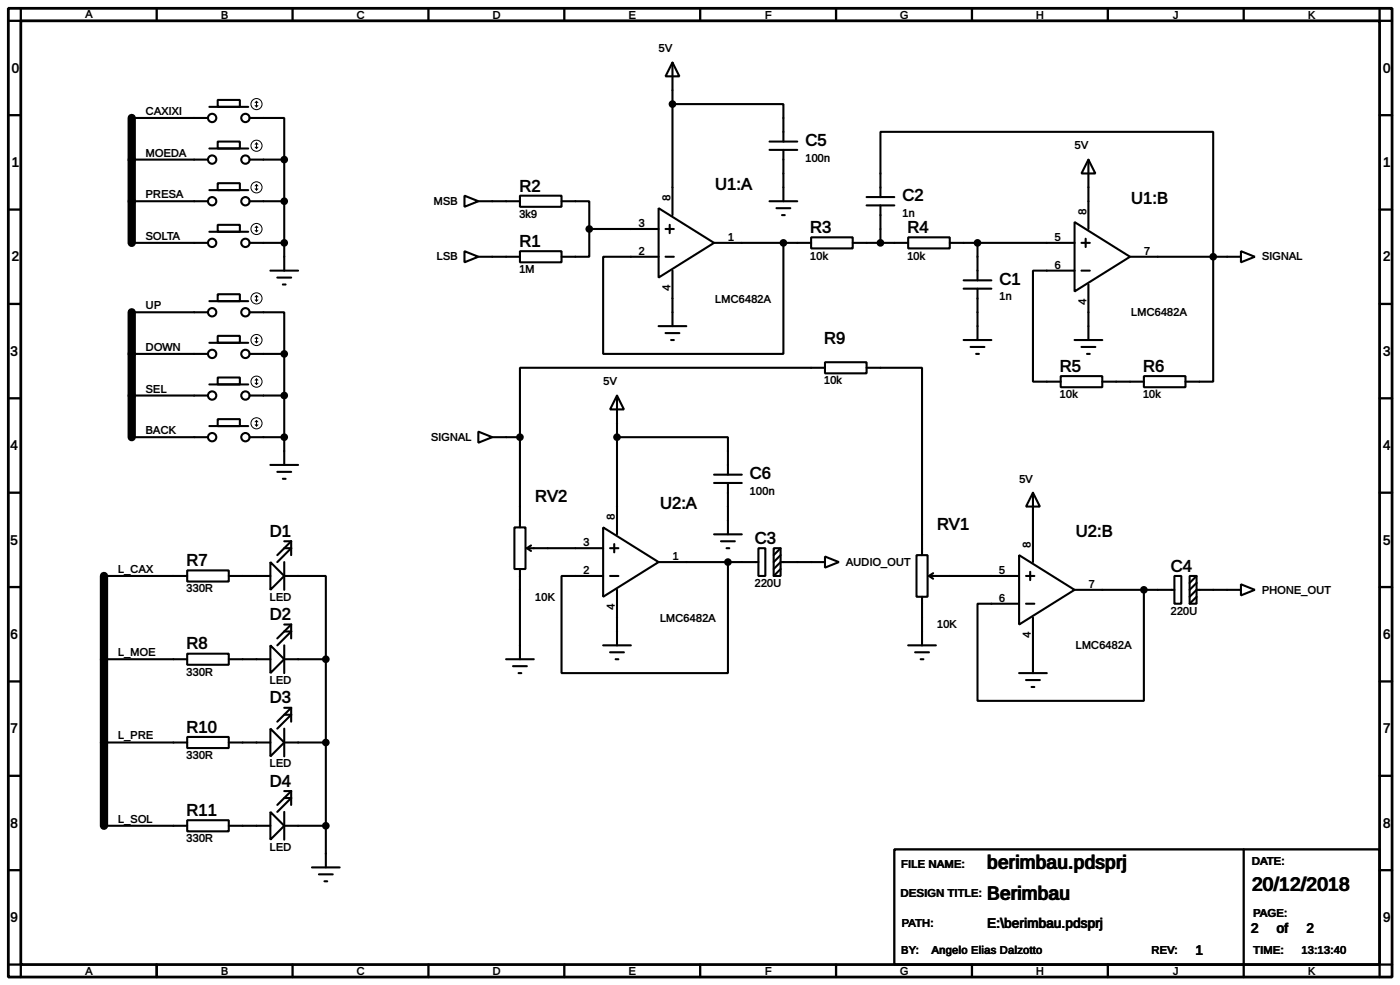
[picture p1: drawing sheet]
<svg xmlns="http://www.w3.org/2000/svg" width="256mm" height="180mm" viewBox="0 0 256 180" stroke-linecap="round" stroke-linejoin="round" font-family="sans-serif">
<path d="M1.5 1.5h253.5v177.3h-253.5zM3.8 3.8h248.9v172.7h-248.9z" fill="none" stroke="#000" stroke-width=".51"/>
<g fill="none" stroke="#000" stroke-width=".42">
<path d="M3.8 1.5v2.3h-2.3M28.7 1.5v2.3M53.6 1.5v2.3M78.5 1.5v2.3M103.4 1.5v2.3M128.3 1.5v2.3M153.2 1.5v2.3M178.1 1.5v2.3M202.9 1.5v2.3M227.8 1.5v2.3M252.7 1.5v2.3h2.3M1.5 21.1h2.3"/>
<path d="M1.5 38.4h2.3M252.7 21.1h2.3M252.7 38.4h2.3M1.5 55.6h2.3M252.7 55.6h2.3M1.5 72.9h2.3M252.7 72.9h2.3M1.5 90.2h2.3M252.7 90.2h2.3M1.5 107.4h2.3M252.7 107.4h2.3M1.5 124.7h2.3"/>
<path d="M252.7 124.7h2.3M1.5 142h2.3M1.5 159.3h2.3M163.8 155.4h88.9v21.1h-88.9zM227.8 155.4v23.4M252.7 142h2.3M252.7 159.3h2.3M1.5 176.5h2.3v2.3M28.7 176.5v2.3M53.6 176.5v2.3M78.5 176.5v2.3M103.4 176.5v2.3"/>
<path d="M128.3 176.5v2.3M153.2 176.5v2.3M178.1 176.5v2.3M202.9 176.5v2.3M255 176.5h-2.3v2.3"/>
</g>
<path d="M24.1 21.6v22.8M24.1 57.1v22.9M19 105.4v45.7" fill="none" stroke="#000" stroke-width="1.5"/>
<g fill="none" stroke="#000" stroke-width=".38">
<path d="M38.4 19.6h7.1M39.9 18.3h4v1.3h-4zM123.2 11.4l1.3 2.6h-2.6zM123.2 19h20.3v6.9M123.2 11.4v28M24.1 21.6h14M24.1 29.2h14M24.1 36.8h14M38.4 27.2h7.1M38.4 34.8h7.1M39.9 25.9h4v1.3h-4zM39.9 33.5h4v1.3h-4z"/>
<path d="M45.7 21.6h6.4v7.6M45.7 29.2h6.4M45.7 36.8h6.4M52.1 29.2v20.3M85.1 35.8l2.5 1-2.5 1zM87.6 36.8h7.6M95.2 35.8h7.7v2h-7.7zM102.9 36.8h5v5.1M120.6 38.1l10.2 6.3-10.2 6.4zM141 36.8h5M141 27.4h5M141 25.9h5"/>
<path d="M142.2 38.1h2.6M143.3 39.4h.5M143.5 27.4v9.4M158.7 37.6h5.1M158.7 36.1h5.1M161.3 36.1v-12h60.9v45.7h-5M161.3 37.6v6.8M199.4 29.2l1.3 2.5h-2.6zM199.4 29.2v12.7M24.1 44.4h14M24.1 57.1h14M38.4 42.4h7.1"/>
<path d="M38.4 55.1h7.1M39.9 41.1h4v1.3h-4zM39.9 53.8h4v1.3h-4zM45.7 57.1h6.4v7.7M45.7 44.4h6.4M49.5 49.5h5.1M50.8 50.8h2.5M51.8 52.1h.5M85.1 46l2.5 1-2.5 1zM87.6 47h7.6M95.2 46h7.7v2h-7.7zM107.9 41.9v5.1h-5"/>
<path d="M107.9 41.9h12.7M120.6 59.7h5.1M121.9 47h1.5M121.9 41.9h1.5M122.7 41.1v1.6M123.2 49.5v10.2M130.8 44.4h17.8M143.5 44.4v20.4h-33v-17.8h10.1M148.6 43.4h7.6v2.1h-7.6zM156.2 44.4h10.2M166.4 43.4h7.6v2.1h-7.6zM174 44.4h22.8"/>
<path d="M176.5 52.8h5.1M176.5 51.3h5.1M179.1 44.4v6.9M179.1 52.8v9.4M196.8 40.6l10.2 6.4-10.2 6.3zM196.8 49.5h-7.6v20.3h5.1M198.1 44.4h1.5M198.1 49.5h1.5M198.9 43.7v1.5M199.4 52.1v10.1M207 47h20.3M227.3 46l2.6 1-2.6 1z"/>
<path d="M24.1 64.8h14M24.1 72.4h14M38.4 62.7h7.1M38.4 70.4h7.1M38.4 78h7.1M39.9 61.5h4v1.2h-4zM39.9 69.1h4v1.3h-4zM39.9 76.7h4v1.3h-4zM45.7 64.8h6.4M45.7 72.4h6.4M52.1 64.8v20.3M87.6 79l2.6 1-2.6 1z"/>
<path d="M113 72.4l1.3 2.5h-2.5zM113 72.4v25.4M121.9 61h2.6M122.9 62.2h.5M151.1 66.3h7.6v2h-7.6zM151.1 67.3h-55.9v12.7M158.7 67.3h10.2v34.3M176.5 62.2h5.1M177.8 63.5h2.5M178.8 64.8h.5M194.3 68.8h7.6v2.1h-7.6zM196.8 62.2h5.1"/>
<path d="M198.1 63.5h2.6M199.1 64.8h.5M201.9 69.8h7.6M209.5 68.8h7.7v2.1h-7.7zM24.1 80h14M45.7 80h6.4M49.5 85.1h5.1M50.8 86.4h2.5M51.8 87.6h.5M52.1 99.1h1.2M53.3 99.1l-2.5 2.5M53.3 99.1v2.5"/>
<path d="M90.2 80h5M94.2 96.5h2.1v7.6h-2.1zM95.2 80v16.5M97.3 99.8l-.8 .5M110.5 96.5l10.1 6.4-10.1 6.3zM112.5 99.6v1.5M113 80h20.3v6.9M130.8 88.4h5.1M130.8 86.9h5.1M130.8 97.8h5.1M132.1 99.1h2.5M133.3 88.4v9.4"/>
<path d="M189.2 90.2l1.3 2.5h-2.5zM189.2 90.2v12.7M19 105.4h15.3M34.3 104.4h7.6v2h-7.6zM34.3 119.6h7.6v2.1h-7.6zM41.9 105.4h7.6M49.5 102.9l2.6 2.5-2.6 2.5zM49.5 118.1l2.6 2.5-2.6 2.6zM52.1 105.4h7.6v15.2M52.1 102.9v5M52.1 118.1v5.1M52.1 100.3h1.2l-2.5 2.6"/>
<path d="M52.1 115.6h1.2l-2.5 2.5M52.1 114.3h1.2M53.3 114.3v2.5M53.3 114.3l-2.5 2.5M95.2 104.1v16.5M96.5 100.3h14M96.5 100.3l.8 .5M110.5 118.1h5.1M111.8 105.4h1.5M111.8 100.3h1.5M111.8 119.4h2.5M113 107.9v10.2"/>
<path d="M120.6 102.9h18.3M133.1 100.3h.5M133.3 102.9v20.3h-30.4v-17.8h7.6M138.9 100.3h1.3v5.1h-1.3zM141.7 100.3h1.3v5.1h-1.3zM143 100.3l-1.3 1.3M143 101.6l-1.3 1.3M143 104.1l-1.3 1.3M151.1 101.9l2.6 1-2.6 1zM151.1 102.9h-8.1l-1.3 1.2M166.4 118.1h5M167.6 119.4h2.6"/>
<path d="M167.9 101.6h2v7.6h-2zM168.9 109.2v8.9M170.2 105.4h16.5M170.2 105.4l.7 .5M170.9 104.9l-.7 .5M186.7 101.6l10.1 6.3-10.1 6.4zM188 105.4h1.5M188 110.5h1.5M188.7 104.6v1.6M189.2 113v10.2M196.8 107.9h18.3M209.5 107.9v20.4h-30.4v-17.8h7.6"/>
<path d="M215.1 105.4h1.3v5.1h-1.3zM217.9 105.4h1.3v5.1h-1.3zM219.2 105.4l-1.3 1.3M219.2 106.7l-1.3 1.2M219.2 109.2l-1.3 1.3M227.3 106.9l2.6 1-2.6 1.1zM227.3 107.9h-8.1l-1.3 1.3M19 120.6h15.3M19 135.9h15.3M34.3 134.9h7.6v2h-7.6zM41.9 120.6h7.6M41.9 135.9h7.6"/>
<path d="M49.5 133.3l2.6 2.6-2.6 2.5zM52.1 133.3v5.1M52.1 120.6h7.6M52.1 135.9h7.6M52.1 130.8h1.2l-2.5 2.5M52.1 129.5h1.2M53.3 129.5v2.6M53.3 129.5l-2.5 2.6M59.7 120.6v38.1M92.7 120.6h5.1M94 121.9h2.5M95 123.2h.5"/>
<path d="M112.8 120.6h.5M168.7 120.6h.5M186.7 123.2h5.1M188 124.5h2.5M189 125.7h.5M19 151.1h15.3M34.3 150.1h7.6v2h-7.6zM41.9 151.1h7.6M49.5 148.6l2.6 2.5-2.6 2.6zM52.1 148.6v5.1M52.1 151.1h7.6M52.1 146h1.2l-2.5 2.6"/>
<path d="M52.1 144.8h1.2M53.3 144.8v2.5M53.3 144.8l-2.5 2.5M57.1 158.7h5.1M58.4 160h2.6M59.4 161.3h.5"/>
<circle cx="38.9" cy="21.6" r=".76"/>
<circle cx="38.9" cy="36.8" r=".76"/>
<circle cx="38.9" cy="29.2" r=".76"/>
<circle cx="45" cy="21.6" r=".76"/>
<circle cx="45" cy="36.8" r=".76"/>
<circle cx="45" cy="29.2" r=".76"/>
<circle cx="38.9" cy="44.5" r=".76"/>
<circle cx="38.9" cy="57.2" r=".76"/>
<circle cx="45" cy="57.2" r=".76"/>
<circle cx="45" cy="44.5" r=".76"/>
<circle cx="38.9" cy="72.4" r=".76"/>
<circle cx="38.9" cy="64.8" r=".76"/>
<circle cx="45" cy="72.4" r=".76"/>
<circle cx="45" cy="64.8" r=".76"/>
<circle cx="38.9" cy="80" r=".76"/>
<circle cx="45" cy="80" r=".76"/>
</g>
<g fill="none" stroke="#000" stroke-width=".18">
<path d="M46.7 19.3l.3 .3M47 18.5v1.1M47 18.5l-.3 .3M47 18.5l.2 .3M47.2 19.3l-.2 .3M46.7 26.9l.3 .3M46.7 34.5l.3 .3M47 26.2v1M47 33.8v1M47 26.2l-.3 .2M47 26.2l.2 .2M47 33.8l-.3 .2"/>
<path d="M47 33.8l.2 .2M47.2 26.9l-.2 .3M47.2 34.5l-.2 .3M46.7 42.2l.3 .2M46.7 54.9l.3 .2M47 41.4v1M47 54.1v1M47 41.4l-.3 .3M47 41.4l.2 .3M47 54.1l-.3 .3M47 54.1l.2 .3M47.2 42.2l-.2 .2"/>
<path d="M47.2 54.9l-.2 .2M46.7 62.5l.3 .2M46.7 70.1l.3 .3M46.7 77.7l.3 .3M47 61.7v1M47 69.3v1.1M47 77v1M47 61.7l-.3 .3M47 61.7l.2 .3M47 69.3l-.3 .3M47 69.3l.2 .3M47 77l-.3 .2"/>
<path d="M47 77l.2 .2M47.2 62.5l-.2 .2M47.2 70.1l-.2 .3M47.2 77.7l-.2 .3"/>
<circle cx="47" cy="19.1" r="1.02"/>
<circle cx="47" cy="34.3" r="1.02"/>
<circle cx="47" cy="26.7" r="1.02"/>
<circle cx="47" cy="54.6" r="1.02"/>
<circle cx="47" cy="41.9" r="1.02"/>
<circle cx="47" cy="77.5" r="1.02"/>
<circle cx="47" cy="62.2" r="1.02"/>
<circle cx="47" cy="69.9" r="1.02"/>
</g>
<g fill="#000" stroke="#000" stroke-width=".38">
<circle cx="123.2" cy="19" r=".51"/>
<circle cx="52.1" cy="29.2" r=".51"/>
<circle cx="52.1" cy="36.8" r=".51"/>
<circle cx="52.1" cy="44.4" r=".51"/>
<circle cx="107.9" cy="41.9" r=".51"/>
<circle cx="143.5" cy="44.4" r=".51"/>
<circle cx="161.3" cy="44.4" r=".51"/>
<circle cx="179.1" cy="44.4" r=".51"/>
<circle cx="222.2" cy="47" r=".51"/>
<circle cx="52.1" cy="72.4" r=".51"/>
<circle cx="52.1" cy="64.8" r=".51"/>
<circle cx="52.1" cy="80" r=".51"/>
<circle cx="95.2" cy="80" r=".51"/>
<circle cx="113" cy="80" r=".51"/>
<circle cx="133.3" cy="102.9" r=".51"/>
<circle cx="209.5" cy="107.9" r=".51"/>
<circle cx="59.7" cy="135.9" r=".51"/>
<circle cx="59.7" cy="120.6" r=".51"/>
<circle cx="59.7" cy="151.1" r=".51"/>
</g>
<g font-size="3.9">
<text x="180.7" y="159.1">berimbau.pdsprj</text>
<text x="180.7" y="164.8">Berimbau</text>
<text x="229.2" y="163.2">20/12/2018</text>
</g>
<g font-size="3.4">
<text x="147.5" y="26.7">C5</text>
<text x="95.1" y="35.1">R2</text>
<text x="131" y="34.8">U1:A</text>
<text x="165.3" y="36.9">C2</text>
<text x="207.2" y="37.3">U1:B</text>
<text x="95.1" y="45.2">R1</text>
<text x="148.4" y="42.7">R3</text>
<text x="166.2" y="42.7">R4</text>
<text x="183" y="52.1">C1</text>
<text x="150.9" y="63">R9</text>
<text x="194.1" y="68.1">R5</text>
<text x="209.3" y="68.1">R6</text>
<text x="137.3" y="87.7">C6</text>
<text x="98" y="91.9">RV2</text>
<text x="120.9" y="93.2">U2:A</text>
<text x="49.4" y="98.3">D1</text>
<text x="138.2" y="99.5">C3</text>
<text x="171.6" y="97">RV1</text>
<text x="197" y="98.3">U2:B</text>
<text x="34.1" y="103.6">R7</text>
<text x="214.4" y="104.6">C4</text>
<text x="49.4" y="113.5">D2</text>
<text x="34.1" y="118.8">R8</text>
<text x="49.4" y="128.7">D3</text>
<text x="34.1" y="134.1">R10</text>
<text x="49.4" y="144">D4</text>
<text x="34.1" y="149.3">R11</text>
</g>
<g font-size="2.8">
<text x="2.1" y="13.3">0</text>
<text x="253.3" y="13.3">0</text>
<text x="2.1" y="30.6">1</text>
<text x="253.3" y="30.6">1</text>
<text x="2.1" y="47.8">2</text>
<text x="253.3" y="47.8">2</text>
<text x="1.9" y="65.1">3</text>
<text x="253.3" y="65.1">3</text>
<text x="1.9" y="82.4">4</text>
<text x="253.3" y="82.4">4</text>
<text x="1.9" y="99.7">5</text>
<text x="253.3" y="99.7">5</text>
<text x="1.9" y="116.9">6</text>
<text x="253.3" y="116.9">6</text>
<text x="1.9" y="134.2">7</text>
<text x="253.3" y="134.2">7</text>
<text x="1.9" y="151.5">8</text>
<text x="253.3" y="151.5">8</text>
<text x="1.9" y="168.7">9</text>
<text x="180.8" y="169.8">E:\berimbau.pdsprj</text>
<text x="229.2" y="170.8">2</text>
<text x="233.9" y="170.8">of</text>
<text x="239.4" y="170.8">2</text>
<text x="253.3" y="168.7">9</text>
<text x="219" y="174.8">1</text>
</g>
<g font-size="2.2">
<text x="15.6" y="3.2">A</text>
<text x="40.5" y="3.5">B</text>
<text x="65.3" y="3.5">C</text>
<text x="90.2" y="3.5">D</text>
<text x="115.1" y="3.5">E</text>
<text x="140.1" y="3.5">F</text>
<text x="164.8" y="3.5">G</text>
<text x="189.8" y="3.5">H</text>
<text x="214.9" y="3.5">J</text>
<text x="239.6" y="3.5">K</text>
<text x="120.6" y="9.6">5V</text>
<text x="26.7" y="21">CAXIXI</text>
<text x="26.7" y="28.7">MOEDA</text>
<text x="147.5" y="29.6">100n</text>
<text x="196.8" y="27.3">5V</text>
<text x="26.7" y="36.3">PRESA</text>
<text x="79.4" y="37.5">MSB</text>
<text x="95.1" y="39.9">3k9</text>
<text x="117" y="41.5">3</text>
<text x="122.8" y="36.8" transform="rotate(-90 122.8 36.8)">8</text>
<text x="165.3" y="39.8">1n</text>
<text x="199" y="39.4" transform="rotate(-90 199 39.4)">8</text>
<text x="26.7" y="43.9">SOLTA</text>
<text x="80" y="47.7">LSB</text>
<text x="117" y="46.6">2</text>
<text x="133.3" y="44.1">1</text>
<text x="148.4" y="47.5">10k</text>
<text x="166.2" y="47.5">10k</text>
<text x="193.2" y="44.1">5</text>
<text x="209.5" y="46.6">7</text>
<text x="231.1" y="47.7">SIGNAL</text>
<text x="95.1" y="50">1M</text>
<text x="122.8" y="53.2" transform="rotate(-90 122.8 53.2)">4</text>
<text x="193.2" y="49.1">6</text>
<text x="26.7" y="56.6">UP</text>
<text x="131" y="55.4">LMC6482A</text>
<text x="183" y="55">1n</text>
<text x="199" y="55.8" transform="rotate(-90 199 55.8)">4</text>
<text x="207.2" y="57.9">LMC6482A</text>
<text x="26.7" y="64.2">DOWN</text>
<text x="26.7" y="71.8">SEL</text>
<text x="110.5" y="70.5">5V</text>
<text x="150.9" y="70.4">10k</text>
<text x="194.1" y="72.9">10k</text>
<text x="209.3" y="72.9">10k</text>
<text x="26.7" y="79.5">BACK</text>
<text x="78.9" y="80.7">SIGNAL</text>
<text x="186.7" y="88.3">5V</text>
<text x="112.6" y="95.2" transform="rotate(-90 112.6 95.2)">8</text>
<text x="137.3" y="90.6">100n</text>
<text x="106.8" y="99.9">3</text>
<text x="188.8" y="100.3" transform="rotate(-90 188.8 100.3)">8</text>
<text x="21.6" y="104.8">L_CAX</text>
<text x="106.8" y="105">2</text>
<text x="123.2" y="102.5">1</text>
<text x="138.2" y="107.4">220U</text>
<text x="154.9" y="103.5">AUDIO_OUT</text>
<text x="183" y="105">5</text>
<text x="199.4" y="107.6">7</text>
<text x="34.1" y="108.4">330R</text>
<text x="49.4" y="109.9">LED</text>
<text x="98" y="109.9">10K</text>
<text x="112.6" y="111.6" transform="rotate(-90 112.6 111.6)">4</text>
<text x="120.9" y="113.7">LMC6482A</text>
<text x="183" y="110.1">6</text>
<text x="214.4" y="112.5">220U</text>
<text x="231.1" y="108.6">PHONE_OUT</text>
<text x="171.6" y="115">10K</text>
<text x="188.8" y="116.7" transform="rotate(-90 188.8 116.7)">4</text>
<text x="197" y="118.8">LMC6482A</text>
<text x="21.6" y="120.1">L_MOE</text>
<text x="34.1" y="123.7">330R</text>
<text x="49.4" y="125.2">LED</text>
<text x="21.6" y="135.3">L_PRE</text>
<text x="34.1" y="138.9">330R</text>
<text x="49.4" y="140.4">LED</text>
<text x="21.6" y="150.5">L_SOL</text>
<text x="34.1" y="154.1">330R</text>
<text x="49.4" y="155.7">LED</text>
<text x="165" y="158.9">FILE NAME:</text>
<text x="229.4" y="158.4">DATE:</text>
<text x="164.9" y="164.3">DESIGN TITLE:</text>
<text x="229.6" y="167.8">PAGE:</text>
<text x="165.2" y="169.6">PATH:</text>
<text x="15.6" y="178.5">A</text>
<text x="40.5" y="178.5">B</text>
<text x="65.3" y="178.5">C</text>
<text x="90.2" y="178.5">D</text>
<text x="115.1" y="178.5">E</text>
<text x="140.1" y="178.5">F</text>
<text x="164.8" y="178.5">G</text>
<text x="165.1" y="174.6">BY:</text>
<text x="170.6" y="174.6">Angelo Elias Dalzotto</text>
<text x="189.8" y="178.5">H</text>
<text x="210.9" y="174.7">REV:</text>
<text x="214.9" y="178.5">J</text>
<text x="229.6" y="174.7">TIME:</text>
<text x="238.3" y="174.7">13:13:40</text>
<text x="239.6" y="178.5">K</text>
</g>
</svg>
